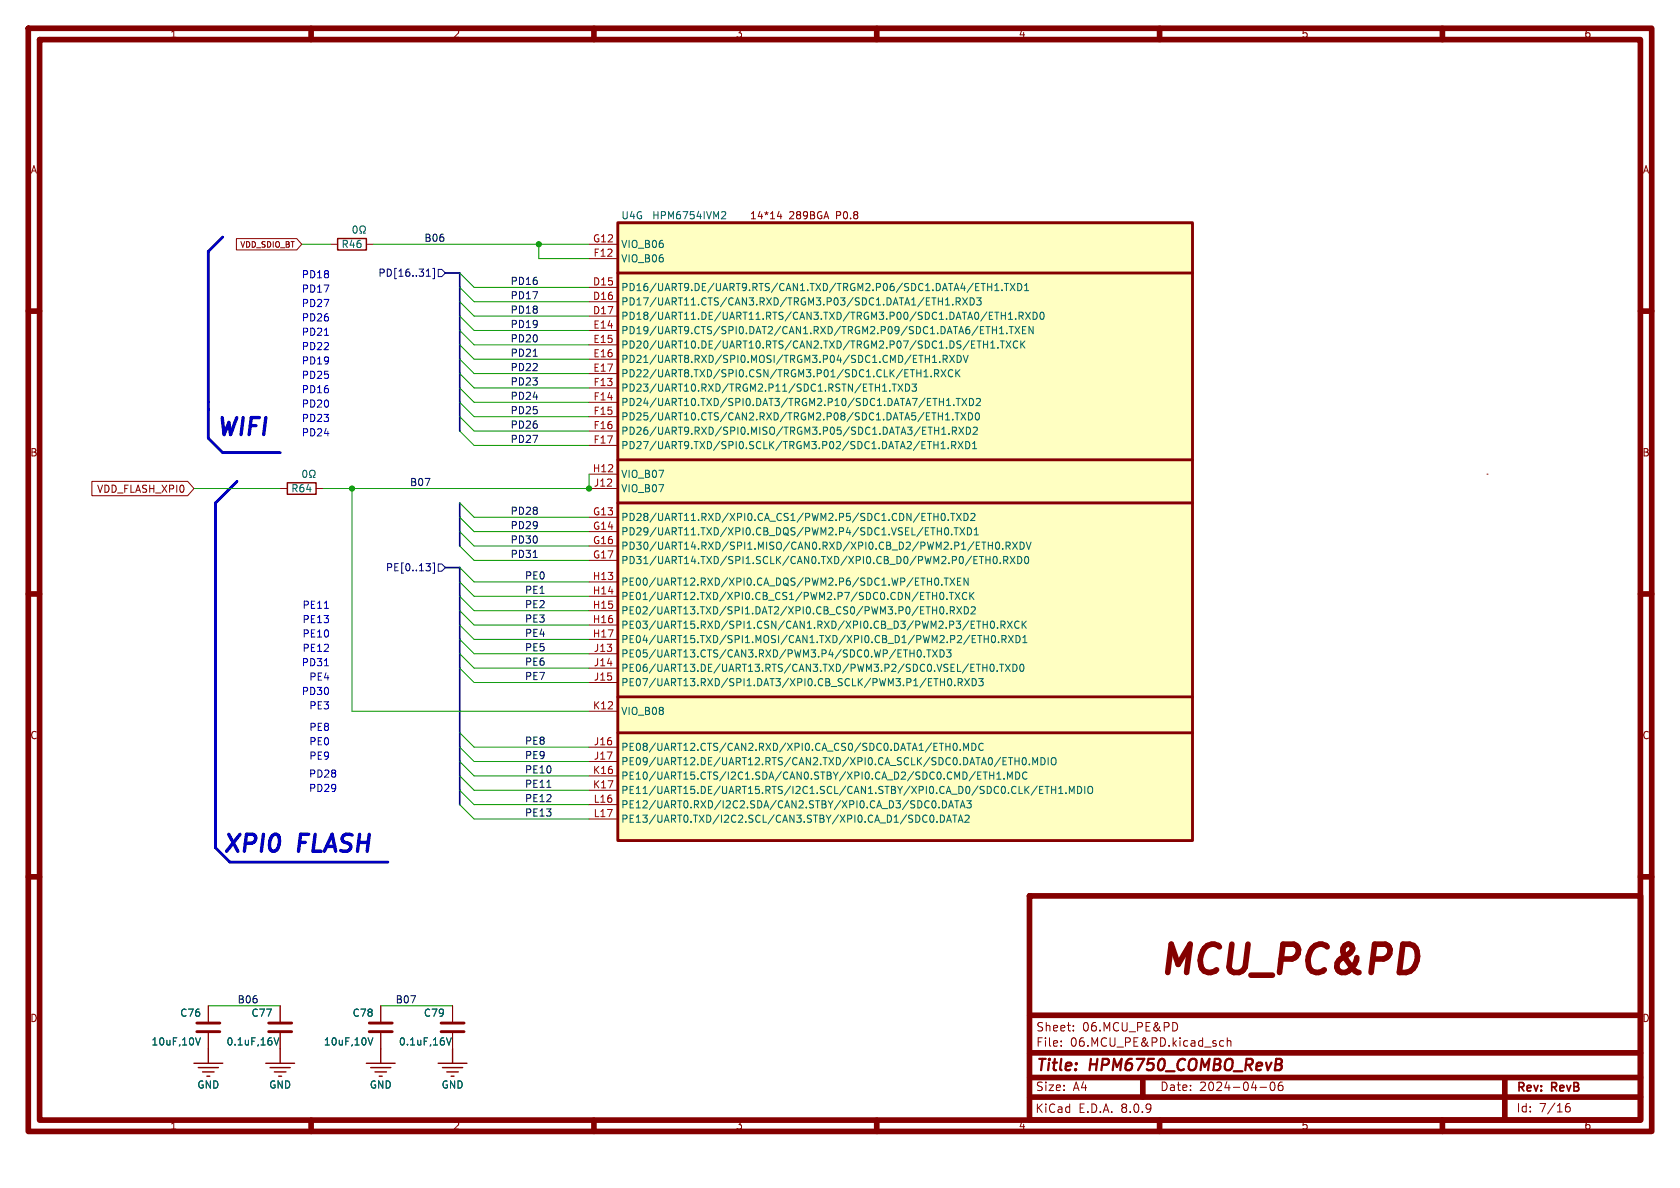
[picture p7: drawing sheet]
<svg xmlns="http://www.w3.org/2000/svg" width="297mm" height="210mm" viewBox="0 0 297 210" stroke-linecap="round" stroke-linejoin="round" font-family="sans-serif">
<g fill="none" stroke="#840000" stroke-width="1">
<path d="M5 5h287v195h-287zM7 7h283v191h-283zM55 5v2M105 5v2M155 5v2M205 5v2M255 5v2M5 55h2M290 55h2M5 105h2M290 105h2M5 155h2"/>
<path d="M182 158.4h108v39.6h-108zM290 155h2M182 179.5h108M55 198v2M105 198v2M155 198v2M182 193.9h108M182 190.5h108M182 186.1h108M202 190.9v3M205 198v2M255 198v2"/>
<path d="M266 190.9v6.5"/>
</g>
<g fill="none" stroke="#840000" stroke-width=".18">
<path d="M49.5 177.8v2.8M49.5 182.6v2.8M187.6 184.8v.2M187.6 184v.2M189.8 182.1v.2M189.8 181.3v.2M207.7 180.8a.81 .81 0 0 1 .5 .7 .81 .81 0 0 1-.5 .8M216.3 184h-.4l-.3 .2v.5l.2 .2h.5M217 184.1l.2-.1h.3l.1 1M217 183.5v1.5M222.8 192.2h1.1M224.7 191.4l.2-.1a.81 .81 0 0 1 .6 .6 .81 .81 0 0 1-.3 .8l-.2 .1a.81 .81 0 0 1-.3-1.4z"/>
<path d="M226.7 191.3a.59 .59 0 0 0-.7 .6v.6l.1 .2 .4 .1 .3-.2v-.5l-.1-.2h-.4l-.3 .2M276.7 195.9l.3-.3 .5 .1 .1 .2v.4l-.3 .3-.4-.1-.2-.2M277.5 195.1a.59 .59 0 0 0-.8 .6"/>
</g>
<g fill="none" stroke="#840000" stroke-width=".25">
<path d="M34.3 188h5.1M35.1 188.7h3.5M35.8 189.5h2M36.6 190.2h.5M36.8 185.4v2.6M47 188h5.1M47.8 188.7h3.5M48.5 189.5h2M49.3 190.2h.5M49.5 185.4v2.6M77.5 188h5M78.2 188.7h3.6"/>
<path d="M79 189.5h2M79.8 190.2h.5M80 185.4v2.6"/>
</g>
<path d="M47.5 180.8h4.1M47.5 182.4h4.1" fill="none" stroke="#840000" stroke-width=".51"/>
<path d="M48.5 183.5l.4 1.2 .4-1.2" fill="none" stroke="#006464" stroke-width=".18"/>
<path d="M109.2 48.3h101.6M109.2 88.9h101.6M109.2 129.5h101.6" fill="none" stroke="#ffffc2" stroke-width=".18"/>
<path d="M109.2 39.4h101.6v109.2h-101.6z" fill="#ffffc2"/>
<path d="M109.2 39.4h101.6v109.2h-101.6zM109.2 48.3h101.6M109.2 88.9h101.6M109.2 81.3h101.6M109.2 129.5h101.6M109.2 123.2h101.6M34.8 182.4h4.1M34.8 180.8h4.1M65.3 182.4h4M65.3 180.8h4M78 182.4h4M78 180.8h4" fill="none" stroke="#840000" stroke-width=".51"/>
<g fill="none" stroke="#840000" stroke-width=".18">
<path d="M137.7 37.3l-.3 1h.8M138 37.8v.9M41.8 42.2h10.7l.8 1-.8 1h-10.7zM58.4 43.2h1.3M64.8 43.2h1.2M104.1 50.8h5.1M104.1 53.3h5.1M104.1 55.9h5.1M104.1 58.4h5.1M104.1 45.7h5.1M104.1 43.2h5.1M104.1 61h5.1"/>
<path d="M104.1 63.5h5.1M104.1 66h5.1M104.1 68.6h5.1M104.1 71.1h5.1M104.1 73.7h5.1M104.1 76.2h5.1M104.1 78.7h5.1M16.2 85.1h17l1.1 1.3-1.1 1.2h-17zM49.5 86.4h1.3M55.9 86.4h1.2M104.1 91.4h5.1M104.1 94h5.1"/>
<path d="M104.1 96.5h5.1M104.1 99.1h5.1M104.1 83.8h5.1M104.1 86.4h5.1M262.9 83.8h.1M104.1 102.9h5.1M104.1 105.4h5.1M104.1 108h5.1M104.1 110.5h5.1M104.1 113h5.1M104.1 115.6h5.1M104.1 118.1h5.1"/>
<path d="M104.1 120.7h5.1M104.1 132.1h5.1M104.1 134.6h5.1M104.1 125.7h5.1M104.1 137.2h5.1M104.1 139.7h5.1M104.1 142.2h5.1M104.1 144.8h5.1M36.8 177.8v2.8M49.5 177.8v2.8M67.3 177.8v2.8M80 177.8v2.8"/>
<path d="M36.8 182.6v2.8M49.5 182.6v2.8M67.3 182.6v2.8M80 182.6v2.8"/>
</g>
<g fill="none" stroke="#006464" stroke-width=".18">
<path d="M127.6 37.5l.5-.1 .2 .4-.8 .9h.8M62.6 40l.1-.1a.68 .68 0 0 1 .5 .7 .68 .68 0 0 1-.5 .6 .84 .84 0 0 1-.1-1.2zM63.6 41.2h.3v-.2a.54 .54 0 0 1-.2-.8 .54 .54 0 0 1 .7-.2 .58 .58 0 0 1-.1 1v.2h.3M167.2 53.9h.7M167.3 53l.2-.4v1.3M168.4 53.8v.1M169 53.3h.6l.2-.2-.1-.3-.7-.2v1.3M169.3 53.3l.5 .6M170.2 52.6l.8 1.3M171 52.6l-.8 1.3M171.5 52.6a.64 .64 0 0 1 .7 .7 .64 .64 0 0 1-.7 .6zM172.7 52.6h.7l-.4 .5 .4 .2v.5l-.2 .1-.5-.1"/>
<path d="M174.6 50.7h.7M175.3 50.1v1.3M175.4 58.3h.8M175.9 51.4h.7M175.9 50.5l.3-.4v1.3M176.2 57.7v1.3M176.7 59h.7M176.7 58.1l.4-.4v1.3M177 55.8h.7M177.1 51.3v.1M177.6 50.1h.7M177.7 55.2v1.3"/>
<path d="M177.9 50.1v1.3M178 58.9v.1M178.3 56.5h.7M178.3 55.6l.4-.4v1.3M178.4 57.7h.7M178.6 50.1l.8 1.3M178.8 57.7v1.3M179.4 50.1l-.8 1.3M179.4 57.7l.9 1.3M179.6 56.3v.2M179.9 50.1a.64 .64 0 0 1 .8 .6 .64 .64 0 0 1-.8 .7zM180.2 55.9l.6-.1 .1-.2-.1-.3-.6-.1v1.3"/>
<path d="M180.3 57.7l-.9 1.3M180.5 55.9l.4 .6M180.8 58.3h.4M181.1 51.4h.8M181.1 50.5l.4-.4v1.3M181.3 55.2l.9 1.3M181.4 57.7h-.6v1.3h.6M182.2 55.2l-.9 1.3M182.6 55.2a.64 .64 0 0 1 .8 .6 .64 .64 0 0 1-.8 .7zM182.6 57.7v1.3l-.7-1.3v1.3M184 55.3l.2-.1a.68 .68 0 0 1 .4 .6 .68 .68 0 0 1-.4 .7l-.2-.2-.1-.3zM157.3 69v.2"/>
<path d="M157.7 67.9h.8M158.1 67.9v1.3M158.8 67.9l.8 1.3M159.6 67.9l-.8 1.3M160.1 67.9a.64 .64 0 0 1 .7 .6 .64 .64 0 0 1-.7 .7zM161.2 67.9h.8l-.4 .5 .4 .1v.5l-.2 .2-.6-.2M163.3 66.6h.8M163.5 65.7l.2-.4v1.3M164.6 66.5v.1M164.9 64.1h.7M165 63.1l.2-.3v1.3M165.2 66h.6l.1-.2v-.3l-.7-.2v1.3"/>
<path d="M165.5 66l.4 .6M166.1 64v.1M166.4 78.4l.3-.4v1.3M166.4 65.3l.8 1.3M166.4 79.3h.7M166.5 76.8h.7M166.5 75.9l.4-.4v1.3M166.7 63.5l.6-.1 .2-.2-.1-.3-.7-.1v1.3M167 63.5l.5 .6M167.2 73.3l.3-.3v1.2M167.2 74.2h.7M167.2 65.3l-.8 1.3"/>
<path d="M167.3 71.7h.8M167.3 70.8l.4-.4v1.3M167.6 79.2v.1M167.8 76.7v.1M167.9 62.8l.8 1.3M168.2 78.7h.7l.1-.2-.1-.3-.7-.2v1.3M168.4 76.2l.6-.1 .1-.2-.1-.3-.6-.1v1.3M168.4 74.1v.1M168.4 65.5a.6 .6 0 0 0-.8 .4 .6 .6 0 0 0 .6 .7l.2-.1M168.6 78.7l.4 .6M168.6 71.6v.1M168.7 76.2l.4 .6"/>
<path d="M168.7 62.8l-.8 1.3M168.9 73h.7M169 65.3v1.3M169 70.4h.8M169.2 65.9l.5 .7M169.2 62.8a.64 .64 0 0 1 .7 .6 .64 .64 0 0 1-.7 .7zM169.2 73v1.2M169.4 70.4v1.3M169.4 78l.8 1.3M169.5 75.5l.9 1.3M169.7 65.3l-.7 .8M169.9 73l.8 1.2"/>
<path d="M170.1 70.4l.8 1.3M170.2 78l-.8 1.3M170.3 62.8l.4 1.3 .5-1.3M170.4 75.5l-.9 1.3M170.7 73l-.8 1.2M170.7 78a.64 .64 0 0 1 .8 .7 .64 .64 0 0 1-.8 .6zM170.8 75.5a.64 .64 0 0 1 .8 .6 .64 .64 0 0 1-.8 .7zM170.9 70.4l-.8 1.3M171.2 73a.64 .64 0 0 1 .7 .6 .64 .64 0 0 1-.7 .6zM171.4 70.4a.64 .64 0 0 1 .7 .7 .64 .64 0 0 1-.7 .6zM171.9 79.3h.8M171.9 78.4l.4-.4v1.3"/>
<path d="M172.1 75.6l.4-.1 .3 .4-.8 .9h.8M172.5 73.1l.2-.1a.68 .68 0 0 1 .5 .6 .68 .68 0 0 1-.5 .6l-.2-.1-.1-.3zM172.6 70.6l.5-.2 .2 .4-.8 .9h.8M173.9 60.9h.7M174.6 60.3v1.2M175.1 60.6l.4-.3v1.2M175.1 61.5h.8M176.4 61.4v.1M176.8 60.3h.8M177.2 60.3v1.2M177.9 60.3l.8 1.2M178.7 60.3l-.8 1.2"/>
<path d="M179.9 60.4a.6 .6 0 0 0-.8 .4 .6 .6 0 0 0 .6 .7l.2-.1M180.5 60.3v1.2M180.6 60.8l.6 .7M181.2 60.3l-.7 .7M53.7 83.2l.1-.1a.68 .68 0 0 1 .5 .7 .68 .68 0 0 1-.5 .6 .84 .84 0 0 1-.1-1.2zM54.7 84.4h.3v-.2a.54 .54 0 0 1-.2-.8 .54 .54 0 0 1 .7-.2 .58 .58 0 0 1-.1 1v.2h.3M166.5 90.9l.2-.2a.68 .68 0 0 1 .4 .7 .68 .68 0 0 1-.4 .6l-.2-.1-.1-.4zM167.1 93.4l.2-.1a.68 .68 0 0 1 .4 .6 .68 .68 0 0 1-.4 .7l-.2-.2-.1-.3zM167.6 91.9v.1M168.1 90.7h.7M168.2 94.4v.2M168.4 90.7v1.3"/>
<path d="M168.7 93.3h.7M169 93.3v1.3M169.1 90.7l.8 1.3M169.7 93.3l.8 1.3M169.9 90.7l-.8 1.3M170.4 90.7a.64 .64 0 0 1 .8 .7 .64 .64 0 0 1-.8 .6zM170.5 93.3l-.8 1.3M171 93.3a.64 .64 0 0 1 .8 .6 .64 .64 0 0 1-.8 .7zM171.6 90.9l.5-.2 .3 .4-.8 .9h.8M172.2 94.6h.8M172.2 93.7l.4-.4v1.3M174.3 98.4v1.2"/>
<path d="M174.3 99h.7M174.7 95.8v1.3M174.7 96.4h.7M175 98.4v1.2M175.4 95.8v1.3M175.7 98.5l.2-.1a.68 .68 0 0 1 .4 .6 .68 .68 0 0 1-.4 .6l-.2-.1-.1-.3zM176.1 96l.2-.2a.68 .68 0 0 1 .4 .7 .68 .68 0 0 1-.4 .6l-.2-.1-.1-.4zM176.8 99.5v.1M177.3 97v.1M177.4 99h.6l.2-.2-.1-.3-.7-.1v1.2M177.7 99l.5 .6M177.9 96.5l.6-.1 .1-.1-.1-.3-.6-.2v1.3"/>
<path d="M178.2 96.5l.4 .6M178.6 98.4l.8 1.2M179 95.8l.9 1.3M179.4 98.4l-.8 1.2M179.9 95.8l-.9 1.3M179.9 98.4a.64 .64 0 0 1 .8 .6 .64 .64 0 0 1-.8 .6zM180.3 95.8a.64 .64 0 0 1 .8 .7 .64 .64 0 0 1-.8 .6zM181.3 98.5l.1-.1a.68 .68 0 0 1 .5 .6 .68 .68 0 0 1-.5 .6l-.1-.1-.2-.3zM181.4 95.8l.5 1.3 .4-1.3M162.3 114.9h.1a.68 .68 0 0 1 .5 .6 .68 .68 0 0 1-.5 .6h-.1M163.4 116v.1M163.8 114.9h.8"/>
<path d="M164.2 114.9v1.2M164.9 114.9l.8 1.2M165.3 102.3l.2-.1a.68 .68 0 0 1 .5 .6 .68 .68 0 0 1-.5 .6l-.2-.1M165.7 114.9l-.8 1.2M166.2 114.9a.64 .64 0 0 1 .7 .6 .64 .64 0 0 1-.7 .6zM166.3 104.8l.1-.1a.68 .68 0 0 1 .5 .7 .68 .68 0 0 1-.5 .6l-.1-.1-.2-.4zM166.3 107.4l.1-.1a.68 .68 0 0 1 .5 .6 .68 .68 0 0 1-.5 .6l-.1-.1-.2-.4zM166.5 103.3v.1M166.9 102.2h.7M167.3 102.2v1.2M167.3 114.9h.8l-.4 .5 .4 .1v.5l-.2 .1-.6-.1M167.4 105.9v.1"/>
<path d="M167.4 108.4v.1M167.8 104.7h.8M167.9 102.2l.9 1.2M168 107.9h.6l.1-.2v-.3l-.7-.1v1.2M168.2 104.7v1.3M168.3 107.9l.4 .6M168.8 102.2l-.9 1.2M168.9 104.7l.8 1.3M169.2 107.3l.8 1.2M169.3 102.8h.4M169.7 104.7l-.8 1.3M169.9 102.2h-.6v1.2h.6"/>
<path d="M170 107.3l-.8 1.2M170.5 107.3a.64 .64 0 0 1 .7 .6 .64 .64 0 0 1-.7 .6zM170.5 120l.9 1.2M170.9 104.8a.6 .6 0 0 0-.8 .5 .6 .6 0 0 0 .6 .7l.2-.1M171.2 102.2v1.2l-.8-1.2v1.2M171.4 120l-.9 1.2M171.5 104.7v1.3M171.6 105.3l.6 .7M171.7 107.4l.5-.1 .2 .3-.8 .9h.8M171.9 120a.64 .64 0 0 1 .7 .6 .64 .64 0 0 1-.7 .6zM172.2 104.7l-.7 .7M172.8 112.3h.8"/>
<path d="M173 120h.8l-.4 .4 .4 .2v.5l-.2 .1-.6-.1M173.8 118h.7M173.8 109.8v1.3M173.8 110.4h.7M174 112.3v1.3M174 112.9h.7M174.5 117.4v1.3M174.5 109.8v1.3M174.7 112.3v1.3M175.2 117.5l.1-.1a.68 .68 0 0 1 .5 .7 .68 .68 0 0 1-.5 .6 .84 .84 0 0 1-.1-1.2zM175.3 109.9l.1-.1a.68 .68 0 0 1 .4 .6 .68 .68 0 0 1-.4 .7 .84 .84 0 0 1-.1-1.2zM175.4 112.5l.2-.2a.68 .68 0 0 1 .4 .7 .68 .68 0 0 1-.4 .6l-.2-.1-.1-.4z"/>
<path d="M176.3 118.6v.1M176.4 110.9v.2M176.5 113.5v.1M176.7 117.4h.7M177 110.5l.6-.1 .1-.2-.1-.3-.6-.1v1.3M177.1 117.4v1.3M177.1 113l.6-.1 .2-.1-.1-.3-.7-.2v1.3M177.3 110.5l.4 .6M177.4 113l.5 .6M177.7 117.4l.9 1.3M178.1 109.8l.9 1.3M178.3 112.3l.8 1.3"/>
<path d="M178.6 117.4l-.9 1.3M179 109.8l-.9 1.3M179.1 117.4a.64 .64 0 0 1 .7 .7 .64 .64 0 0 1-.7 .6zM179.1 112.3l-.8 1.3M179.6 112.3a.64 .64 0 0 1 .7 .7 .64 .64 0 0 1-.7 .6zM180.2 109.9a.6 .6 0 0 0-.9 .4 .6 .6 0 0 0 .6 .8l.3-.2M180.4 117.5l.2-.1a.68 .68 0 0 1 .4 .7 .68 .68 0 0 1-.4 .6l-.2-.1-.1-.4zM180.7 109.8v1.3M180.8 113.6h.8M180.8 112.7l.4-.4v1.3M180.9 110.3l.5 .8M181.4 109.8l-.7 .7"/>
<path d="M167.6 120.1l.2-.1a.68 .68 0 0 1 .5 .6 .68 .68 0 0 1-.5 .6l-.2-.1-.1-.4zM168.6 131.5l.2-.1a.68 .68 0 0 1 .4 .6 .68 .68 0 0 1-.4 .7l-.2-.2-.1-.3zM168.8 121.1v.1M169.4 120.6h.6l.1-.2v-.3l-.7-.1v1.2M169.7 120.6l.4 .6M169.8 132.5v.2M170.4 132.7v-1.3l.4 .9 .4-.9v1.3M171.8 131.4a.64 .64 0 0 1 .7 .6 .64 .64 0 0 1-.7 .7zM173.8 131.5a.6 .6 0 0 0-.8 .4 .6 .6 0 0 0 .6 .8l.2-.2M173.8 136.5h.7M175 136.5v1.2M175 137.1h.7"/>
<path d="M175.7 136.5v1.2M176.2 137.7h.8M176.2 136.8l.4-.3v1.2M177.5 137.6v.1M178.1 137.7v-1.2l.4 .9 .5-.9v1.2M179.4 134.5h.8M179.6 136.5a.64 .64 0 0 1 .7 .6 .64 .64 0 0 1-.7 .6zM180.2 133.9v1.3M180.8 134.1l.2-.2a.68 .68 0 0 1 .4 .7 .68 .68 0 0 1-.4 .6l-.2-.1-.1-.4zM181.6 136.6a.6 .6 0 0 0-.9 .4 .6 .6 0 0 0 .6 .7l.3-.1M182 135.1v.1M182.6 135.2v-1.3l.4 .9 .4-.9v1.3"/>
<path d="M183.8 139h.6M184 133.9a.64 .64 0 0 1 .8 .7 .64 .64 0 0 1-.8 .6zM184.8 139h.7M185.1 139v1.3M185.3 133.9v1.3M185.9 139v1.3M185.9 139.6h.7M186 134l.1-.1a.43 .43 0 0 1 .6 .5v.4a.42 .42 0 0 1-.4 .4 .42 .42 0 0 1-.5-.4v-.4zM186.6 139v1.3M187.2 139.4l.3-.4v1.3M190.5 139a.64 .64 0 0 1 .7 .6 .64 .64 0 0 1-.7 .7zM191.8 139v1.3"/>
<path d="M192.4 139.2l.2-.2a.43 .43 0 0 1 .6 .4v.5a.42 .42 0 0 1-.5 .4 .42 .42 0 0 1-.4-.4zM165.6 145.2v.2M166 142.7v.1M166.3 144.1a.64 .64 0 0 1 .7 .6 .64 .64 0 0 1-.7 .7zM166.6 141.5a.64 .64 0 0 1 .7 .7 .64 .64 0 0 1-.7 .6zM167.3 145.4l.5-1.3 .4 1.3M167.5 145h.6M167.7 142.8l.4-1.3 .5 1.3M167.8 142.5h.6M168.4 144.1h.8M168.8 144.1v1.3M168.8 141.5h.7"/>
<path d="M169.2 141.5v1.3M169.4 145.4l.4-1.3 .4 1.3M169.5 145h.6M169.8 142.8l.4-1.3 .4 1.3M169.9 142.5h.6M170.6 144.2l.5-.1 .2 .4-.8 .9h.8M170.9 141.5h.8l-.4 .5 .3 .2v.5l-.1 .1-.6-.1M183.8 140.3h.6M187.2 140.3h.7M188.4 140.2v.1M189.1 140.3v-1.3l.4 .9 .4-.9v1.3M34.6 183.5l.4 1.2 .4-1.2"/>
<path d="M48.5 183.5l.4 1.2 .4-1.2M65.1 183.5l.4 1.2 .4-1.2M78.9 183.5l.5 1.2 .4-1.2"/>
</g>
<path d="M59.7 42.2h5.1v2h-5.1zM50.8 85.3h5.1v2.1h-5.1zM64.8 188h5M65.5 188.7h3.6M66.3 189.5h2M67.1 190.2h.5M67.3 185.4v2.6" fill="none" stroke="#840000" stroke-width=".25"/>
<path d="M75.4 48.8h.7M75.6 47.8l.1-.2v1.2M76.5 47.4h.3v1.9h-.3M77.5 47.6h.6l.6 .7-.6 .6h-.6zM75.3 99.6h.8l-.4 .5M76.5 99.5h.3v1.8h-.3M77.5 99.7h.6l.6 .6-.6 .7h-.6zM75.8 100.1l.3 .3v.3l-.3 .2" fill="none" stroke="#000084" stroke-width=".18"/>
<path d="M94.3 63h.7M94.3 98.5h.7M96.7 139.2h.7" fill="none" stroke="#0f0f0f" stroke-width=".18"/>
<path d="M57.4 59.3h.7M57.4 117.7h.7M57.4 107.5h.7" fill="none" stroke="#0000c2" stroke-width=".18"/>
<path d="M39.4 41.9l-2.6 2.6v33l2.6 2.5h10.1M41.9 85.1l-3.8 3.8v61M40.6 152.4h28" fill="none" stroke="#0000c2" stroke-width=".5"/>
<path d="M78.7 48.3h2.6v27.9M81.3 88.9v7.6M78.7 100.3h2.6v41.9" fill="none" stroke="#000084" stroke-width=".3"/>
<g fill="none" stroke="#009600" stroke-width=".18">
<path d="M53.3 43.2h5.1M66 43.2h38.1M81.3 48.3l2.5 2.5h20.3M81.3 50.8l2.5 2.5h20.3M81.3 55.9l2.5 2.5h20.3M81.3 58.4l2.5 2.6h20.3M81.3 53.3l2.5 2.6h20.3M95.2 43.2v2.5h8.9M81.3 76.2l2.5 2.5h20.3M81.3 73.7l2.5 2.5h20.3M81.3 63.5l2.5 2.5h20.3M81.3 61l2.5 2.5h20.3"/>
<path d="M81.3 71.1l2.5 2.6h20.3M81.3 66l2.5 2.6h20.3M81.3 68.6l2.5 2.5h20.3M34.3 86.4h15.2M62.2 86.4v39.3h41.9M81.3 96.5l2.5 2.6h20.3M81.3 91.4l2.5 2.6h20.3M81.3 94l2.5 2.5h20.3M81.3 88.9l2.5 2.5h20.3M104.1 83.8v2.6h-47M81.3 100.3l2.5 2.6h20.3M81.3 108l2.5 2.5h20.3"/>
<path d="M81.3 110.5l2.5 2.5h20.3M81.3 105.4l2.5 2.6h20.3M81.3 118.1l2.5 2.6h20.3M81.3 115.6l2.5 2.5h20.3M81.3 102.9l2.5 2.5h20.3M81.3 113l2.5 2.6h20.3M81.3 132.1l2.5 2.5h20.3M81.3 134.6l2.5 2.6h20.3M81.3 139.7l2.5 2.5h20.3M81.3 137.2l2.5 2.5h20.3M81.3 129.5l2.5 2.6h20.3M81.3 142.2l2.5 2.6h20.3"/>
<path d="M36.8 177.8h12.7M67.3 177.8h12.7"/>
</g>
<g fill="#009600" stroke="#009600" stroke-width=".18">
<circle cx="104.1" cy="86.4" r=".46"/>
<circle cx="95.2" cy="43.2" r=".46"/>
<circle cx="62.2" cy="86.4" r=".46"/>
</g>
<text font-size="7" fill="#840000" x="204.6" y="173.6">MCU_PC&amp;PD</text>
<g font-size="4.2" fill="#0000c2">
<text x="38.1" y="77.2">WIFI</text>
<text x="38.8" y="150.9">XPI0</text>
<text x="52.5" y="150.9">FLASH</text>
</g>
<g font-size="2.8" fill="#840000">
<text x="183" y="189.9">Title:</text>
<text x="192.7" y="189.9">HPM6750_COMBO_RevB</text>
</g>
<g font-size="2.1" fill="#840000">
<text x="183.1" y="185.2">File:</text>
<text x="183.1" y="182.5">Sheet:</text>
<text x="189.2" y="185.2">06.MCU_PE&amp;PD.kicad_sch</text>
<text x="191.3" y="182.5">06.MCU_PE&amp;PD</text>
<text x="182.9" y="196.9">KiCad</text>
<text x="183" y="193.1">Size:</text>
<text x="189.7" y="193.1">A4</text>
<text x="190.7" y="196.9">E.D.A.</text>
<text x="198.2" y="196.9">8.0.9</text>
<text x="205" y="193.1">Date:</text>
<text x="212" y="193.1">2024-04-06</text>
<text x="268" y="193.4">Rev:</text>
<text x="268" y="196.9">Id:</text>
<text x="272.1" y="196.9">7/16</text>
<text x="274.4" y="193.4">RevB</text>
</g>
<g font-size="1.8" fill="#840000">
<text x="30" y="6.9">1</text>
<text x="80" y="6.9">2</text>
<text x="130" y="6.9">3</text>
<text x="180" y="6.9">4</text>
<text x="230" y="6.9">5</text>
<text x="280" y="6.9">6</text>
<text x="5.3" y="30.9">A</text>
<text x="290.3" y="30.9">A</text>
<text x="132.5" y="39">14*14</text>
<text x="139.5" y="39">289BGA</text>
<text x="147.9" y="39">P0.8</text>
<text x="5.3" y="80.9">B</text>
<text x="290.3" y="80.9">B</text>
<text x="17.1" y="87.3">VDD_FLASH_XPI0</text>
<text x="5.3" y="130.9">C</text>
<text x="290.3" y="130.9">C</text>
<text x="5.3" y="180.9">D</text>
<text x="290.3" y="180.9">D</text>
<text x="30" y="199.9">1</text>
<text x="80" y="199.9">2</text>
<text x="130" y="199.9">3</text>
<text x="180" y="199.9">4</text>
<text x="230" y="199.9">5</text>
<text x="280" y="199.9">6</text>
</g>
<g font-size="1.8" fill="#006464">
<text x="109.8" y="39">U4G</text>
<text x="115.2" y="39">HPM6754IVM2</text>
<text x="60.3" y="44">R46</text>
<text x="109.7" y="46.6">VIO_B06</text>
<text x="109.7" y="44">VIO_B06</text>
<text x="109.7" y="51.7">PD16/UART9.DE/UART9.RTS/CAN1.TXD/TRGM2.P06/SDC1.DATA4/ETH1.TXD1</text>
<text x="109.7" y="54.2">PD17/UART11.CTS/CAN3.RXD/TRGM3.P03/SDC1.DATA1/ETH1.RXD3</text>
<text x="109.7" y="56.7">PD18/UART11.DE/UART11.RTS/CAN3.TXD/TRGM3.P00/SDC1.DATA0/ETH1.RXD0</text>
<text x="109.7" y="59.3">PD19/UART9.CTS/SPI0.DAT2/CAN1.RXD/TRGM2.P09/SDC1.DATA6/ETH1.TXEN</text>
<text x="109.7" y="61.8">PD20/UART10.DE/UART10.RTS/CAN2.TXD/TRGM2.P07/SDC1.DS/ETH1.TXCK</text>
<text x="109.7" y="64.4">PD21/UART8.RXD/SPI0.MOSI/TRGM3.P04/SDC1.CMD/ETH1.RXDV</text>
<text x="109.7" y="66.9">PD22/UART8.TXD/SPI0.CSN/TRGM3.P01/SDC1.CLK/ETH1.RXCK</text>
<text x="109.7" y="69.4">PD23/UART10.RXD/TRGM2.P11/SDC1.RSTN/ETH1.TXD3</text>
<text x="109.7" y="72">PD24/UART10.TXD/SPI0.DAT3/TRGM2.P10/SDC1.DATA7/ETH1.TXD2</text>
<text x="109.7" y="74.5">PD25/UART10.CTS/CAN2.RXD/TRGM2.P08/SDC1.DATA5/ETH1.TXD0</text>
<text x="109.7" y="77.1">PD26/UART9.RXD/SPI0.MISO/TRGM3.P05/SDC1.DATA3/ETH1.RXD2</text>
<text x="109.7" y="79.6">PD27/UART9.TXD/SPI0.SCLK/TRGM3.P02/SDC1.DATA2/ETH1.RXD1</text>
<text x="51.4" y="87.2">R64</text>
<text x="109.7" y="84.7">VIO_B07</text>
<text x="109.7" y="87.2">VIO_B07</text>
<text x="109.7" y="92.3">PD28/UART11.RXD/XPI0.CA_CS1/PWM2.P5/SDC1.CDN/ETH0.TXD2</text>
<text x="109.7" y="94.8">PD29/UART11.TXD/XPI0.CB_DQS/PWM2.P4/SDC1.VSEL/ETH0.TXD1</text>
<text x="109.7" y="97.4">PD30/UART14.RXD/SPI1.MISO/CAN0.RXD/XPI0.CB_D2/PWM2.P1/ETH0.RXDV</text>
<text x="109.7" y="99.9">PD31/UART14.TXD/SPI1.SCLK/CAN0.TXD/XPI0.CB_D0/PWM2.P0/ETH0.RXD0</text>
<text x="109.7" y="103.7">PE00/UART12.RXD/XPI0.CA_DQS/PWM2.P6/SDC1.WP/ETH0.TXEN</text>
<text x="109.7" y="106.3">PE01/UART12.TXD/XPI0.CB_CS1/PWM2.P7/SDC0.CDN/ETH0.TXCK</text>
<text x="109.7" y="108.8">PE02/UART13.TXD/SPI1.DAT2/XPI0.CB_CS0/PWM3.P0/ETH0.RXD2</text>
<text x="109.7" y="111.4">PE03/UART15.RXD/SPI1.CSN/CAN1.RXD/XPI0.CB_D3/PWM2.P3/ETH0.RXCK</text>
<text x="109.7" y="113.9">PE04/UART15.TXD/SPI1.MOSI/CAN1.TXD/XPI0.CB_D1/PWM2.P2/ETH0.RXD1</text>
<text x="109.7" y="116.4">PE05/UART13.CTS/CAN3.RXD/PWM3.P4/SDC0.WP/ETH0.TXD3</text>
<text x="109.7" y="119">PE06/UART13.DE/UART13.RTS/CAN3.TXD/PWM3.P2/SDC0.VSEL/ETH0.TXD0</text>
<text x="109.7" y="121.5">PE07/UART13.RXD/SPI1.DAT3/XPI0.CB_SCLK/PWM3.P1/ETH0.RXD3</text>
<text x="109.7" y="126.6">VIO_B08</text>
<text x="109.7" y="132.9">PE08/UART12.CTS/CAN2.RXD/XPI0.CA_CS0/SDC0.DATA1/ETH0.MDC</text>
<text x="109.7" y="135.5">PE09/UART12.DE/UART12.RTS/CAN2.TXD/XPI0.CA_SCLK/SDC0.DATA0/ETH0.MDIO</text>
<text x="109.7" y="138">PE10/UART15.CTS/I2C1.SDA/CAN0.STBY/XPI0.CA_D2/SDC0.CMD/ETH1.MDC</text>
<text x="109.7" y="140.6">PE11/UART15.DE/UART15.RTS/I2C1.SCL/CAN1.STBY/XPI0.CA_D0/SDC0.CLK/ETH1.MDIO</text>
<text x="109.7" y="143.1">PE12/UART0.RXD/I2C2.SDA/CAN2.STBY/XPI0.CA_D3/SDC0.DATA3</text>
<text x="109.7" y="145.6">PE13/UART0.TXD/I2C2.SCL/CAN3.STBY/XPI0.CA_D1/SDC0.DATA2</text>
<text x="31.8" y="179.9">C76</text>
<text x="44.4" y="179.9">C77</text>
<text x="62.2" y="179.9">C78</text>
<text x="74.8" y="179.9">C79</text>
<text x="26.7" y="185">10uF,10V</text>
<text x="39.9" y="185">0.1uF,16V</text>
<text x="57.2" y="185">10uF,10V</text>
<text x="70.4" y="185">0.1uF,16V</text>
<text x="34.8" y="192.6">GND</text>
<text x="47.5" y="192.6">GND</text>
<text x="65.3" y="192.6">GND</text>
<text x="78" y="192.6">GND</text>
</g>
<g font-size="1.8" fill="#0f0f0f">
<text x="74.9" y="42.8">B06</text>
<text x="90.2" y="53">PD17</text>
<text x="90.2" y="50.5">PD16</text>
<text x="90.2" y="58.1">PD19</text>
<text x="90.2" y="55.5">PD18</text>
<text x="90.2" y="65.7">PD22</text>
<text x="90.2" y="60.6">PD20</text>
<text x="90.2" y="63.2">PD21</text>
<text x="90.2" y="70.8">PD24</text>
<text x="90.2" y="68.2">PD23</text>
<text x="90.2" y="73.3">PD25</text>
<text x="90.2" y="75.9">PD26</text>
<text x="90.2" y="78.4">PD27</text>
<text x="72.4" y="86">B07</text>
<text x="90.2" y="91.1">PD28</text>
<text x="90.2" y="93.6">PD29</text>
<text x="90.2" y="98.7">PD31</text>
<text x="90.2" y="96.2">PD30</text>
<text x="92.7" y="107.6">PE2</text>
<text x="92.7" y="102.5">PE0</text>
<text x="92.7" y="105.1">PE1</text>
<text x="92.7" y="112.7">PE4</text>
<text x="92.7" y="110.1">PE3</text>
<text x="92.7" y="117.8">PE6</text>
<text x="92.7" y="115.2">PE5</text>
<text x="92.7" y="120.3">PE7</text>
<text x="92.7" y="131.7">PE8</text>
<text x="92.7" y="134.3">PE9</text>
<text x="92.7" y="136.8">PE10</text>
<text x="92.7" y="141.9">PE12</text>
<text x="92.7" y="139.4">PE11</text>
<text x="92.7" y="144.4">PE13</text>
<text x="41.9" y="177.5">B06</text>
<text x="69.8" y="177.5">B07</text>
</g>
<g font-size="1.8" fill="#a90000">
<text x="104.7" y="42.9">G12</text>
<text x="104.8" y="45.5">F12</text>
<text x="104.7" y="50.5">D15</text>
<text x="104.7" y="53.1">D16</text>
<text x="104.7" y="55.6">D17</text>
<text x="104.8" y="58.2">E14</text>
<text x="104.8" y="60.7">E15</text>
<text x="104.8" y="63.2">E16</text>
<text x="104.8" y="65.8">E17</text>
<text x="104.8" y="68.3">F13</text>
<text x="104.8" y="70.9">F14</text>
<text x="104.8" y="73.4">F15</text>
<text x="104.8" y="75.9">F16</text>
<text x="104.7" y="83.6">H12</text>
<text x="104.8" y="78.5">F17</text>
<text x="104.9" y="86.1">J12</text>
<text x="104.7" y="91.2">G13</text>
<text x="104.7" y="93.7">G14</text>
<text x="104.7" y="96.3">G16</text>
<text x="104.7" y="98.8">G17</text>
<text x="104.7" y="102.6">H13</text>
<text x="104.7" y="105.2">H14</text>
<text x="104.7" y="107.7">H15</text>
<text x="104.7" y="110.2">H16</text>
<text x="104.7" y="112.8">H17</text>
<text x="104.9" y="115.3">J13</text>
<text x="104.9" y="117.9">J14</text>
<text x="104.7" y="125.5">K12</text>
<text x="104.9" y="120.4">J15</text>
<text x="104.9" y="131.8">J16</text>
<text x="104.7" y="136.9">K16</text>
<text x="104.9" y="134.4">J17</text>
<text x="104.7" y="139.4">K17</text>
<text x="104.9" y="142">L16</text>
<text x="104.9" y="144.5">L17</text>
</g>
<g font-size="1.8" fill="#0000c2">
<text x="53.3" y="51.8">PD17</text>
<text x="53.3" y="49.3">PD18</text>
<text x="53.3" y="56.9">PD26</text>
<text x="53.3" y="54.4">PD27</text>
<text x="53.3" y="59.4">PD21</text>
<text x="53.3" y="64.5">PD19</text>
<text x="53.3" y="62">PD22</text>
<text x="53.3" y="69.6">PD16</text>
<text x="53.3" y="67.1">PD25</text>
<text x="53.3" y="77.2">PD24</text>
<text x="53.3" y="72.1">PD20</text>
<text x="53.3" y="74.7">PD23</text>
<text x="53.4" y="107.7">PE11</text>
<text x="53.4" y="110.2">PE13</text>
<text x="53.4" y="112.8">PE10</text>
<text x="53.3" y="117.9">PD31</text>
<text x="53.4" y="115.3">PE12</text>
<text x="53.3" y="122.9">PD30</text>
<text x="54.6" y="120.4">PE4</text>
<text x="54.6" y="125.5">PE3</text>
<text x="54.6" y="129.3">PE8</text>
<text x="54.6" y="131.8">PE0</text>
<text x="54.5" y="137.5">PD28</text>
<text x="54.6" y="134.4">PE9</text>
<text x="54.5" y="140.1">PD29</text>
</g>
<g font-size="1.8" fill="#000084">
<text x="66.8" y="49.1">PD[16..31]</text>
<text x="68.1" y="101.2">PE[0..13]</text>
</g>
<text font-size="1.4" fill="#840000" x="42.3" y="44">VDD_SDIO_BT</text>
</svg>
